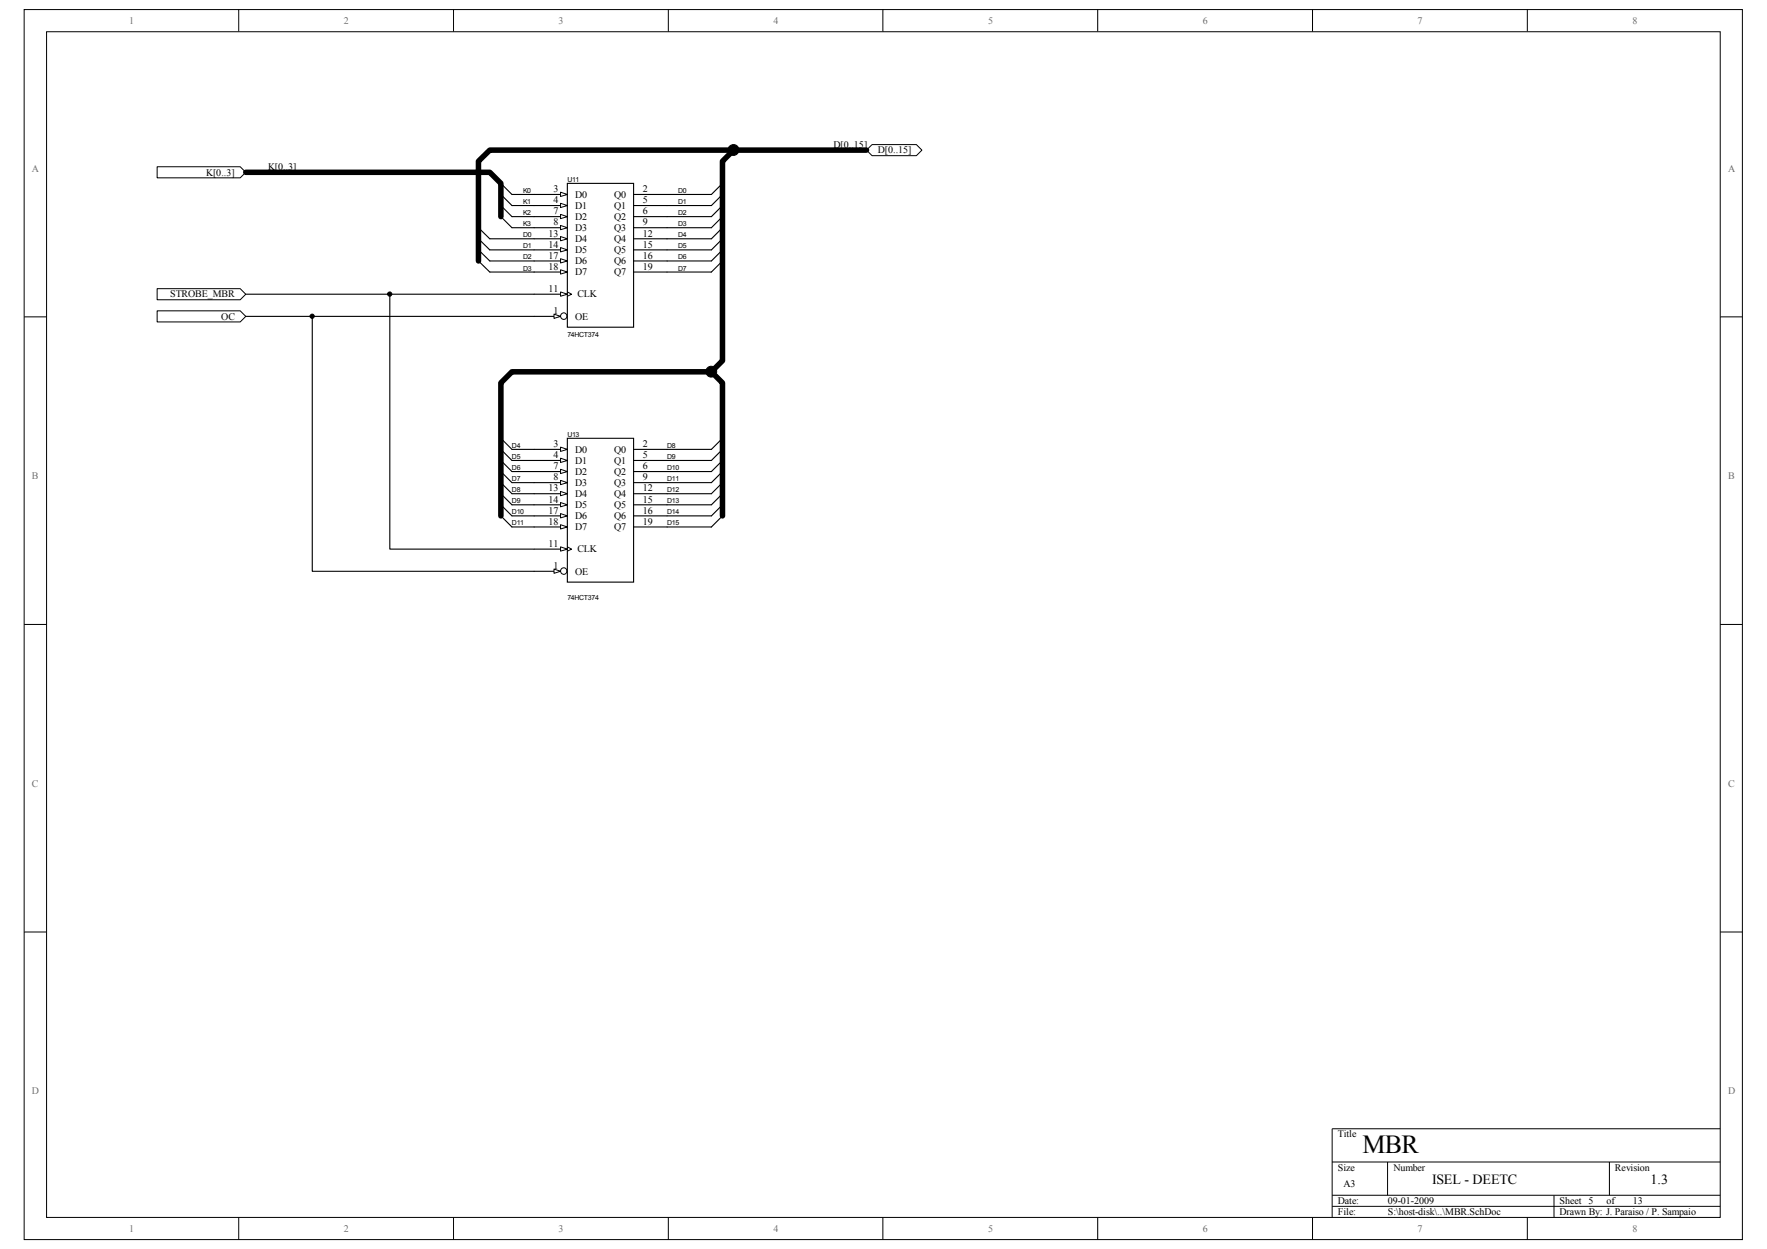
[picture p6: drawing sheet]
<svg xmlns="http://www.w3.org/2000/svg" width="297mm" height="210mm" viewBox="0 0 297 210" stroke-linecap="round" stroke-linejoin="round" font-family="sans-serif">
<path d="M4.1 1.6h288.8v206.7h-288.8z" fill="none" stroke="#000" stroke-width=".17"/>
<path d="M7.9 5.4h281.3v199.2h-281.3z" fill="#fff"/>
<g fill="none" stroke="#000" stroke-width=".17">
<path d="M7.8 5.3h281.4v199.3h-281.4zM40.1 1.6v3.7M76.2 1.6v3.7M112.3 1.6v3.7M148.4 1.6v3.7M184.5 1.6v3.7M220.6 1.6v3.7M256.7 1.6v3.7M4.1 53.3h3.7M289.2 53.3h3.7M4.1 104.9h3.7M289.2 104.9h3.7"/>
<path d="M4.1 156.6h3.7M289.2 156.6h3.7M223.9 195.3h65.3M233.3 195.3v5.6M270.5 195.3v5.6M289.2 189.7h-65.3v14.9M40.1 204.6v3.7M76.2 204.6v3.7M112.3 204.6v3.7M148.4 204.6v3.7M184.5 204.6v3.7M220.6 204.6v3.7"/>
<path d="M223.9 200.9h65.3M223.9 202.7h65.3M256.7 204.6v3.7M261.2 200.9v3.7"/>
</g>
<g fill="none" stroke="#000" stroke-width=".19">
<path d="M86.1 32.7h3.7M86.1 34.5h3.7M86.1 36.4h3.7M86.1 38.3h3.7M112.1 32.7h7.5M112.1 34.5h7.5M112.1 36.4h7.5M112.1 38.3h7.5M82.3 40.1h7.5M82.3 43.9h7.5M82.3 42h7.5M82.3 45.7h7.5"/>
<path d="M112.1 40.1h7.5M112.1 43.9h7.5M112.1 42h7.5M112.1 45.7h7.5M86.1 75.5h3.7M86.1 77.4h3.7M86.1 79.2h3.7M86.1 81.1h3.7M86.1 83h3.7M86.1 84.8h3.7M86.1 86.7h3.7M86.1 88.6h3.7"/>
</g>
<path d="M95.4 73.7h11.1v24.1h-11.1z" fill-rule="evenodd" fill="#fff"/>
<path d="M89.8 75.5h5.6M95.4 73.7h11.1v24.1h-11.1z" fill="none" stroke="#000" stroke-width=".19"/>
<path d="M94.2 75.1l1.2 .4-1.2 .4z" fill="#fff"/>
<path d="M94.2 75.1l1.2 .4-1.2 .4z" fill="none" stroke="#000" stroke-width=".17"/>
<path d="M89.8 77.4h5.6" fill="none" stroke="#000" stroke-width=".19"/>
<path d="M94.2 77l1.2 .4-1.2 .3z" fill="#fff"/>
<path d="M94.2 77l1.2 .4-1.2 .3z" fill="none" stroke="#000" stroke-width=".17"/>
<path d="M89.8 79.2h5.6" fill="none" stroke="#000" stroke-width=".19"/>
<path d="M94.2 78.9l1.2 .3-1.2 .4z" fill="#fff"/>
<path d="M94.2 78.9l1.2 .3-1.2 .4z" fill="none" stroke="#000" stroke-width=".17"/>
<path d="M89.8 81.1h5.6" fill="none" stroke="#000" stroke-width=".19"/>
<path d="M94.2 80.7l1.2 .4-1.2 .3z" fill="#fff"/>
<path d="M94.2 80.7l1.2 .4-1.2 .3z" fill="none" stroke="#000" stroke-width=".17"/>
<path d="M89.8 83h5.6" fill="none" stroke="#000" stroke-width=".19"/>
<path d="M94.2 82.6l1.2 .4-1.2 .3z" fill="#fff"/>
<path d="M94.2 82.6l1.2 .4-1.2 .3z" fill="none" stroke="#000" stroke-width=".17"/>
<path d="M89.8 84.8h5.6" fill="none" stroke="#000" stroke-width=".19"/>
<path d="M94.2 84.5l1.2 .3-1.2 .4z" fill="#fff"/>
<path d="M94.2 84.5l1.2 .3-1.2 .4z" fill="none" stroke="#000" stroke-width=".17"/>
<path d="M89.8 86.7h5.6" fill="none" stroke="#000" stroke-width=".19"/>
<path d="M94.2 86.3l1.2 .4-1.2 .3z" fill="#fff"/>
<path d="M94.2 86.3l1.2 .4-1.2 .3z" fill="none" stroke="#000" stroke-width=".17"/>
<path d="M89.8 88.6h5.6" fill="none" stroke="#000" stroke-width=".19"/>
<path d="M94.2 88.2l1.2 .4-1.2 .3z" fill="#fff"/>
<path d="M94.2 88.2l1.2 .4-1.2 .3z" fill="none" stroke="#000" stroke-width=".17"/>
<path d="M89.8 96h5.6" fill="none" stroke="#000" stroke-width=".19"/>
<circle cx="94.8" cy="96" r=".53" fill="#fff"/>
<circle cx="94.8" cy="96" r=".53" fill="none" stroke="#000" stroke-width=".17"/>
<path d="M93.1 95.6l1.1 .4-1.1 .4z" fill="#fff"/>
<path d="M93.1 95.6l1.1 .4-1.1 .4zM95.4 91.9l.7 .4-.7 .3" fill="none" stroke="#000" stroke-width=".17"/>
<path d="M89.8 92.3h5.6" fill="none" stroke="#000" stroke-width=".19"/>
<path d="M94.2 91.9l1.2 .4-1.2 .3z" fill="#fff"/>
<path d="M94.2 91.9l1.2 .4-1.2 .3z" fill="none" stroke="#000" stroke-width=".17"/>
<path d="M106.5 75.5h5.6M106.5 77.4h5.6M106.5 79.2h5.6M106.5 81.1h5.6M106.5 83h5.6M106.5 84.8h5.6M106.5 86.7h5.6M106.5 88.6h5.6" fill="none" stroke="#000" stroke-width=".19"/>
<path d="M95.4 30.8h11.1v24.2h-11.1z" fill-rule="evenodd" fill="#fff"/>
<path d="M89.8 32.7h5.6M95.4 30.8h11.1v24.2h-11.1z" fill="none" stroke="#000" stroke-width=".19"/>
<path d="M94.2 32.3l1.2 .4-1.2 .3z" fill="#fff"/>
<path d="M94.2 32.3l1.2 .4-1.2 .3z" fill="none" stroke="#000" stroke-width=".17"/>
<path d="M89.8 34.5h5.6" fill="none" stroke="#000" stroke-width=".19"/>
<path d="M94.2 34.2l1.2 .3-1.2 .4z" fill="#fff"/>
<path d="M94.2 34.2l1.2 .3-1.2 .4z" fill="none" stroke="#000" stroke-width=".17"/>
<path d="M89.8 36.4h5.6" fill="none" stroke="#000" stroke-width=".19"/>
<path d="M94.2 36l1.2 .4-1.2 .3z" fill="#fff"/>
<path d="M94.2 36l1.2 .4-1.2 .3z" fill="none" stroke="#000" stroke-width=".17"/>
<path d="M89.8 38.3h5.6" fill="none" stroke="#000" stroke-width=".19"/>
<path d="M94.2 37.9l1.2 .4-1.2 .3z" fill="#fff"/>
<path d="M94.2 37.9l1.2 .4-1.2 .3z" fill="none" stroke="#000" stroke-width=".17"/>
<path d="M89.8 40.1h5.6" fill="none" stroke="#000" stroke-width=".19"/>
<path d="M94.2 39.8l1.2 .3-1.2 .4z" fill="#fff"/>
<path d="M94.2 39.8l1.2 .3-1.2 .4z" fill="none" stroke="#000" stroke-width=".17"/>
<path d="M89.8 42h5.6" fill="none" stroke="#000" stroke-width=".19"/>
<path d="M94.2 41.6l1.2 .4-1.2 .3z" fill="#fff"/>
<path d="M94.2 41.6l1.2 .4-1.2 .3z" fill="none" stroke="#000" stroke-width=".17"/>
<path d="M89.8 43.9h5.6" fill="none" stroke="#000" stroke-width=".19"/>
<path d="M94.2 43.5l1.2 .4-1.2 .3z" fill="#fff"/>
<path d="M94.2 43.5l1.2 .4-1.2 .3z" fill="none" stroke="#000" stroke-width=".17"/>
<path d="M89.8 45.7h5.6" fill="none" stroke="#000" stroke-width=".19"/>
<path d="M94.2 45.3l1.2 .4-1.2 .4z" fill="#fff"/>
<path d="M94.2 45.3l1.2 .4-1.2 .4z" fill="none" stroke="#000" stroke-width=".17"/>
<path d="M89.8 53.2h5.6" fill="none" stroke="#000" stroke-width=".19"/>
<circle cx="94.8" cy="53.1" r=".53" fill="#fff"/>
<circle cx="94.8" cy="53.1" r=".53" fill="none" stroke="#000" stroke-width=".17"/>
<path d="M93.1 52.8l1.1 .4-1.1 .3z" fill="#fff"/>
<path d="M93.1 52.8l1.1 .4-1.1 .3zM95.4 49.1l.7 .3-.7 .4" fill="none" stroke="#000" stroke-width=".17"/>
<path d="M89.8 49.4h5.6" fill="none" stroke="#000" stroke-width=".19"/>
<path d="M94.2 49.1l1.2 .3-1.2 .4z" fill="#fff"/>
<path d="M94.2 49.1l1.2 .3-1.2 .4z" fill="none" stroke="#000" stroke-width=".17"/>
<path d="M106.5 32.7h5.6M106.5 34.5h5.6M106.5 36.4h5.6M106.5 38.3h5.6M106.5 40.1h5.6M106.5 42h5.6M106.5 43.9h5.6M106.5 45.7h5.6" fill="none" stroke="#000" stroke-width=".19"/>
<path d="M26.4 52.2h14l.9 1-.9 .9h-14z" fill-rule="evenodd" fill="#fff"/>
<path d="M26.4 52.2h14l.9 1-.9 .9h-14z" fill="none" stroke="#000" stroke-width=".17"/>
<path d="M26.4 28h14l.9 1-.9 .9h-14z" fill-rule="evenodd" fill="#fff"/>
<path d="M26.4 28h14l.9 1-.9 .9h-14z" fill="none" stroke="#000" stroke-width=".17"/>
<path d="M145.7 25.2l.9-.9h7.4l1 .9-1 1h-7.4z" fill-rule="evenodd" fill="#fff"/>
<path d="M145.7 25.2l.9-.9h7.4l1 .9-1 1h-7.4z" fill="none" stroke="#000" stroke-width=".17"/>
<path d="M26.4 48.5h14l.9 .9-.9 1h-14z" fill-rule="evenodd" fill="#fff"/>
<g fill="none" stroke="#000" stroke-width=".17">
<path d="M26.4 48.5h14l.9 .9-.9 1h-14z"/>
<circle cx="123.3" cy="25.2" r=".91"/>
<circle cx="52.5" cy="53.1" r=".36"/>
<circle cx="65.5" cy="49.4" r=".36"/>
<circle cx="119.6" cy="62.5" r=".91"/>
</g>
<g fill="none" stroke="#000" stroke-width=".19">
<path d="M80.4 38.3l1.9 1.8M84.2 36.4l1.9 1.9M84.2 34.5l1.9 1.9M84.2 32.7l1.9 1.8M84.2 30.8l1.9 1.9M121.5 36.4l-1.9 1.9M121.5 34.5l-1.9 1.9M121.5 32.7l-1.9 1.8M121.5 30.8l-1.9 1.9M121.5 38.3l-1.9 1.8M41.3 53.2h48.5M41.3 49.4h48.5"/>
<path d="M52.5 53.2v42.8h37.3M65.5 49.4v42.9h24.3M80.4 43.9l1.9 1.8M80.4 42l1.9 1.9M80.4 40.1l1.9 1.9M121.5 40.1l-1.9 1.9M121.5 42l-1.9 1.9M121.5 43.9l-1.9 1.8M84.2 79.2l1.9 1.9M84.2 77.4l1.9 1.8M84.2 75.5l1.9 1.9M84.2 73.7l1.9 1.8"/>
<path d="M121.5 73.7l-1.9 1.8h-7.5M121.5 75.5l-1.9 1.9h-7.5M121.5 77.4l-1.9 1.8h-7.5M121.5 79.2l-1.9 1.9h-7.5M84.2 86.7l1.9 1.9M84.2 84.8l1.9 1.9M84.2 83l1.9 1.8M84.2 81.1l1.9 1.9M121.5 86.7l-1.9 1.9h-7.5M121.5 84.8l-1.9 1.9h-7.5M121.5 83l-1.9 1.8h-7.5M121.5 81.1l-1.9 1.9h-7.5"/>
</g>
<path d="M41.3 29h41l1.9 1.8v5.6M123.3 25.2l-1.8 1.9v33.5l-1.9 1.9h-33.5l-1.9 1.8v22.4M145.7 25.2h-63.4l-1.9 1.9v16.8M119.6 62.5l1.9 1.8v22.4" fill="none" stroke="#000" stroke-width=".93"/>
<g fill="#000">
<circle cx="123.3" cy="25.2" r=".91"/>
<circle cx="52.5" cy="53.1" r=".36"/>
<circle cx="65.5" cy="49.4" r=".36"/>
<circle cx="119.6" cy="62.5" r=".91"/>
</g>
<text font-size="4.4" x="229" y="193.7">MBR</text>
<g font-size="2.4">
<text x="240.7" y="199">ISEL - DEETC</text>
<text x="277.4" y="199">1.3</text>
</g>
<g font-size="1.7" fill="#706f64">
<text x="21.7" y="4">1</text>
<text x="57.8" y="4">2</text>
<text x="93.9" y="4">3</text>
<text x="130" y="4">4</text>
<text x="166.1" y="4">5</text>
<text x="202.2" y="4">6</text>
<text x="238.3" y="4">7</text>
<text x="274.4" y="4">8</text>
<text x="5.3" y="28.9">A</text>
<text x="290.5" y="28.9">A</text>
<text x="5.4" y="80.6">B</text>
<text x="290.5" y="80.6">B</text>
<text x="5.4" y="132.2">C</text>
<text x="290.5" y="132.2">C</text>
<text x="5.3" y="183.9">D</text>
<text x="290.5" y="183.9">D</text>
<text x="21.7" y="207">1</text>
<text x="57.8" y="207">2</text>
<text x="93.9" y="207">3</text>
<text x="130" y="207">4</text>
<text x="166.1" y="207">5</text>
<text x="202.2" y="207">6</text>
<text x="238.3" y="207">7</text>
<text x="274.4" y="207">8</text>
</g>
<g font-size="1.7">
<text x="34.7" y="29.5">K[0..3]</text>
<text x="45.1" y="28.6">K[0..3]</text>
<text x="140.1" y="24.8">D[0..15]</text>
<text x="147.6" y="25.8">D[0..15]</text>
<text x="93" y="32.3">3</text>
<text x="93" y="34.2">4</text>
<text x="96.7" y="33.2">D0</text>
<text x="96.7" y="35.1">D1</text>
<text x="103.2" y="33.2">Q0</text>
<text x="103.2" y="35.1">Q1</text>
<text x="108.1" y="32.3">2</text>
<text x="108.1" y="34.2">5</text>
<text x="92.2" y="39.8">13</text>
<text x="92.2" y="41.6">14</text>
<text x="93" y="36">7</text>
<text x="93" y="37.9">8</text>
<text x="96.7" y="37">D2</text>
<text x="96.7" y="38.8">D3</text>
<text x="96.7" y="40.7">D4</text>
<text x="103.2" y="37">Q2</text>
<text x="103.2" y="38.8">Q3</text>
<text x="103.2" y="40.7">Q4</text>
<text x="108.1" y="36">6</text>
<text x="108.1" y="37.9">9</text>
<text x="108.1" y="39.8">12</text>
<text x="108.1" y="41.6">15</text>
<text x="92.2" y="43.5">17</text>
<text x="92.2" y="45.3">18</text>
<text x="96.7" y="42.5">D5</text>
<text x="96.7" y="44.4">D6</text>
<text x="96.7" y="46.3">D7</text>
<text x="103.2" y="42.5">Q5</text>
<text x="103.2" y="44.4">Q6</text>
<text x="103.2" y="46.3">Q7</text>
<text x="108.1" y="43.5">16</text>
<text x="108.1" y="45.3">19</text>
<text x="28.6" y="50">STROBE_MBR</text>
<text x="37.2" y="53.7">OC</text>
<text x="92.2" y="49.1">11</text>
<text x="93" y="52.8">1</text>
<text x="96.7" y="53.7">OE</text>
<text x="97.1" y="50">CLK</text>
<text x="93" y="75.1">3</text>
<text x="93" y="77">4</text>
<text x="96.7" y="76.1">D0</text>
<text x="96.7" y="77.9">D1</text>
<text x="103.2" y="76.1">Q0</text>
<text x="103.2" y="77.9">Q1</text>
<text x="108.1" y="75.1">2</text>
<text x="108.1" y="77">5</text>
<text x="92.2" y="82.6">13</text>
<text x="93" y="78.9">7</text>
<text x="93" y="80.7">8</text>
<text x="96.7" y="79.8">D2</text>
<text x="96.7" y="81.7">D3</text>
<text x="96.7" y="83.5">D4</text>
<text x="103.2" y="79.8">Q2</text>
<text x="103.2" y="81.7">Q3</text>
<text x="103.2" y="83.5">Q4</text>
<text x="108.1" y="78.9">6</text>
<text x="108.1" y="80.7">9</text>
<text x="108.1" y="82.6">12</text>
<text x="92.2" y="84.5">14</text>
<text x="92.2" y="86.3">17</text>
<text x="92.2" y="88.2">18</text>
<text x="96.7" y="85.4">D5</text>
<text x="96.7" y="87.2">D6</text>
<text x="96.7" y="89.1">D7</text>
<text x="103.2" y="85.4">Q5</text>
<text x="103.2" y="87.2">Q6</text>
<text x="103.2" y="89.1">Q7</text>
<text x="108.1" y="84.5">15</text>
<text x="108.1" y="86.3">16</text>
<text x="108.1" y="88.2">19</text>
<text x="92.2" y="91.9">11</text>
<text x="93" y="95.6">1</text>
<text x="97.1" y="92.8">CLK</text>
<text x="96.7" y="96.6">OE</text>
<text x="224.9" y="191.1">Title</text>
<text x="224.9" y="196.7">Size</text>
<text x="234.2" y="196.7">Number</text>
<text x="271.5" y="196.7">Revision</text>
<text x="224.9" y="202.3">Date:</text>
<text x="225.8" y="199.5">A3</text>
<text x="233.3" y="202.3">09-01-2009</text>
<text x="262.2" y="202.3">Sheet</text>
<text x="267" y="202.4">5</text>
<text x="270.1" y="202.3">of</text>
<text x="274.5" y="202.4">13</text>
<text x="224.9" y="204.2">File:</text>
<text x="233.3" y="204.2">S:\host-disk\..\MBR.SchDoc</text>
<text x="262.2" y="204.2">Drawn By: J. Paraiso / P. Sampaio</text>
</g>
<g font-size="1.2">
<text x="87.9" y="32.4">K0</text>
<text x="87.9" y="34.3">K1</text>
<text x="95.4" y="30.6">U11</text>
<text x="114" y="32.4">D0</text>
<text x="114" y="34.3">D1</text>
<text x="87.9" y="36.2">K2</text>
<text x="87.9" y="38">K3</text>
<text x="87.9" y="39.9">D0</text>
<text x="87.9" y="41.7">D1</text>
<text x="114" y="36.2">D2</text>
<text x="114" y="38">D3</text>
<text x="114" y="39.9">D4</text>
<text x="114" y="41.7">D5</text>
<text x="87.9" y="43.6">D2</text>
<text x="87.9" y="45.5">D3</text>
<text x="114" y="43.6">D6</text>
<text x="114" y="45.5">D7</text>
<text x="95.4" y="56.6">74HCT374</text>
<text x="86.1" y="75.3">D4</text>
<text x="86.1" y="77.1">D5</text>
<text x="95.4" y="73.4">U13</text>
<text x="112.1" y="75.3">D8</text>
<text x="112.1" y="77.1">D9</text>
<text x="86.1" y="79">D6</text>
<text x="86.1" y="80.9">D7</text>
<text x="86.1" y="82.7">D8</text>
<text x="112.1" y="79">D10</text>
<text x="112.1" y="80.9">D11</text>
<text x="112.1" y="82.7">D12</text>
<text x="86.1" y="84.6">D9</text>
<text x="86.1" y="86.4">D10</text>
<text x="86.1" y="88.3">D11</text>
<text x="112.1" y="84.6">D13</text>
<text x="112.1" y="86.4">D14</text>
<text x="112.1" y="88.3">D15</text>
<text x="95.4" y="100.8">74HCT374</text>
</g>
</svg>
